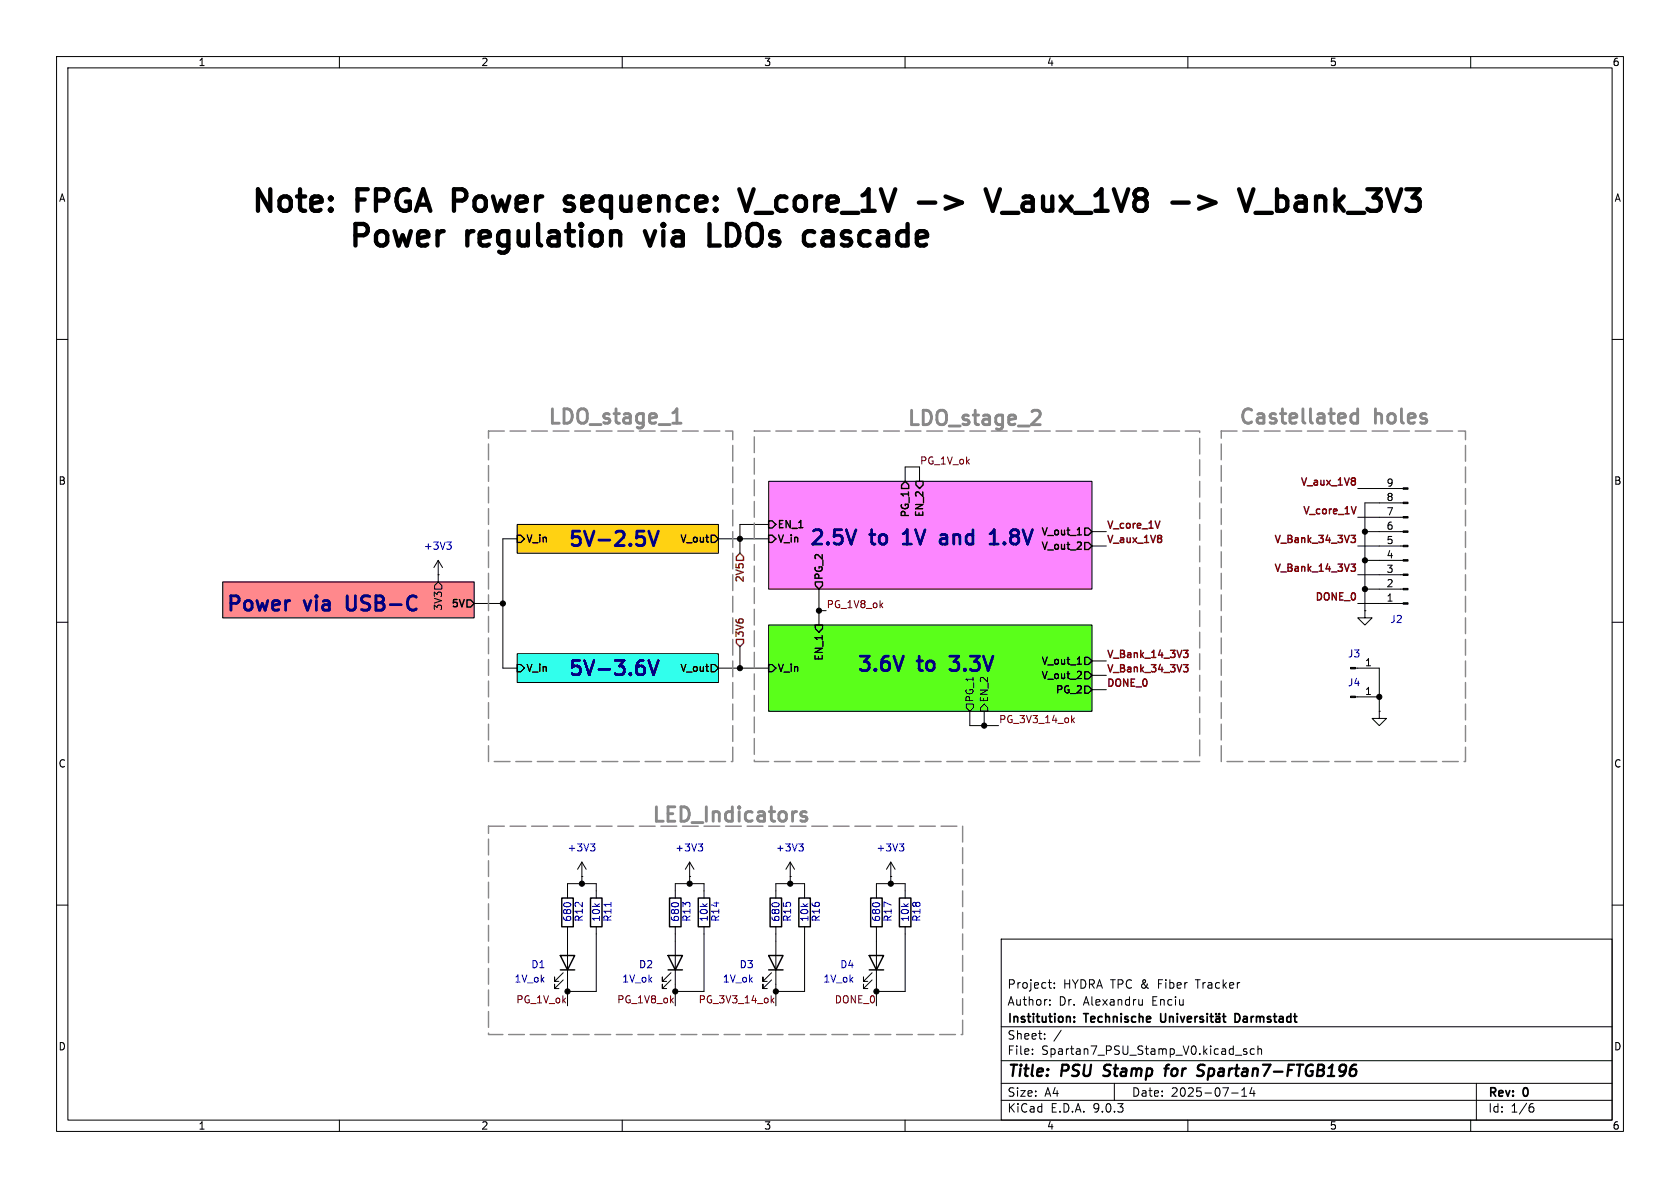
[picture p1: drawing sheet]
<svg xmlns="http://www.w3.org/2000/svg" width="297mm" height="210mm" viewBox="0 0 297 210" stroke-linecap="round" stroke-linejoin="round" font-family="sans-serif">
<g fill="none" stroke="#000" stroke-width=".18">
<path d="M10 10h277v190h-277zM12 12h273v186h-273zM60 10v2M110 10v2M160 10v2M210 10v2M260 10v2M10 60h2M285 60h2M91.4 92.7h35.6v5.1h-35.6zM91.4 95.3h-2.5v22.8h2.5M127 95.3h8.9"/>
<path d="M135.9 85.1h57.1v19h-57.1zM135.9 92.7h-5.1v5.1M160 85.1v-2.5h2.6v2.5M193 96.5h2.6M193 94h2.6M240 96.5h7.6M240 91.4h7.6M240 86.4h7.6M241.3 99.1h6.3M241.3 94h6.3M247.6 88.9h-6.3v19.1M10 110h2"/>
<path d="M39.4 102.9h44.4v6.3h-44.4zM77.5 102.9l.6 .6v.6h-1.3v-.6zM77.5 101.6h.1M77.5 101.6v1.3M83.8 106.7h5.1M91.4 115.6h35.6v5.1h-35.6zM127 118.1h8.9M130.8 114.3v3.8M135.9 110.5h57.1v15.2h-57.1zM144.8 108h1.2M144.8 104.1v6.4M193 116.8h2.6"/>
<path d="M193 119.4h2.6M240 118.1h3.8v7.6M240 106.7h7.6M240 101.6h7.6M241.3 108h.1M241.3 104.1h6.3M285 110h2M170.8 124.5h1.3v.6l-.7 .6-.6-.6zM171.4 125.7v2.6h5.1M174 124.5l.6 .6v.6h-1.2v-.6zM174 125.7v2.6M193 121.9h2.6"/>
<path d="M240 123.2h3.8M243.8 125.7h.1M100.3 158.8v-2.6h5.1v2.6M102.9 154.9h.1M102.9 154.9v1.3M119.4 158.8v-2.6h5.1v2.6M121.9 154.9h.1M121.9 154.9v1.3M137.2 158.8v-2.6h5v2.6M139.7 154.9h.1M139.7 154.9v1.3M154.9 158.8v-2.6h5.1v2.6"/>
<path d="M157.5 154.9h.1M157.5 154.9v1.3M10 160h2M100.3 163.8v5.1M100.3 171.5v6.3M105.4 163.8v11.5h-5.1M119.4 163.8v5.1M119.4 171.5v6.3M124.5 163.8v11.5h-5.1M137.2 163.8v5.1M137.2 171.5v6.3M142.2 163.8v11.5h-5"/>
<path d="M154.9 163.8v5.1M154.9 171.5v6.3M160 163.8v11.5h-5.1M177 166h108v32h-108zM185.3 173.7h.6M185.6 177.6v.1M185.6 176.8v.1M185.6 174.6l.3 .1M186.4 174.6v.1M186.4 173.8v.1M202 176.7v1M202 177.6l-.5 .1"/>
<path d="M285 160h2M60 198v2M110 198v2M160 198v2M177 194.5h108M177 191.5h108M177 187.5h108M177 181.5h108M182.5 186.3v.1M182.5 185.5v.1M184.7 183.6v.1M184.7 182.8v.1"/>
<path d="M187.6 182.1l-1.3 2M197 191.5v3M210 198v2M217.7 193.2h1.2M218.4 186.5h1.1M219.5 193.8h.9M219.5 192.7l.5-.4v1.5M220.4 185.5l-.4-.1-.2 .2 .1 .2 .5 .2v.3h-.6M221.3 192.2l-.3 1.1h.9M221.7 192.8v1M221.7 185.5l-.4-.1-.3 .3v.4l.2 .2h.5M222.4 185.5l.2-.1 .4 .1v.9"/>
<path d="M222.4 184.9v1.5M260 198v2M261 191.5v6.5M270.6 195.7h.4l.2 .3-.1 .5-.5 .1M271 195.1l-.4 .1"/>
</g>
<path d="M195 190.1l.3 .1M195.3 188.4l-.1 .2 .1 .4M205.8 188.9h.8M206.7 188.2l-.4 .1-.1 .2-.2 1.7M212.2 188.2l.8 .1M212.5 189.3a.46 .46 0 0 1 .3 .4 .46 .46 0 0 1-.2 .4" fill="none" stroke="#000" stroke-width=".4"/>
<g fill="none" stroke="#000" stroke-width=".3">
<path d="M189.9 179.8v.1M205.2 179.2v1.2l.3 .3 .4-.1 .2-.2v-1.2M206.8 179.7v1M206.8 179.8l.2-.1 .3 .1 .1 .9M208.1 179.2v.1M208.1 179.7v1M208.7 179.7l.4 1 .3-1M211.3 179.7v1M211.7 179.7l-.3 .1-.1 .2M212.7 179.8l-.4-.1-.2 .2 .1 .2 .5 .2v.3h-.6M213.4 179.2v.1M213.4 179.7v1"/>
<path d="M213.9 179.7h.6M214.1 179.2v1.3l.4 .2M215 179.8h.6v.9M215 179.2v.1M215.6 179.2v.1M216.1 179.7h.6M216.3 179.2v1.3l.4 .2M219.1 179.4l-.4-.2h-.4v1.5h.4l.4-.2M189.9 180.5v.2M209.9 180.2l.7-.2v-.2l-.5-.1-.2 .2 .1 .7h.6M215.6 180l-.5 .1a.29 .29 0 0 0-.2 .3 .29 .29 0 0 0 .2 .3l.5-.1"/>
</g>
<path d="M39.4 102.9h44.4v6.3h-44.4z" fill="#ff888c" stroke="#ff888c" stroke-width=".18"/>
<path d="M135.9 110.5h57.1v15.2h-57.1z" fill="#5aff1a" stroke="#5aff1a" stroke-width=".18"/>
<path d="M91.4 92.7h35.6v5.1h-35.6z" fill="#ffd212" stroke="#ffd212" stroke-width=".18"/>
<path d="M91.4 115.6h35.6v5.1h-35.6z" fill="#31ffec" stroke="#31ffec" stroke-width=".18"/>
<path d="M135.9 85.1h57.1v19h-57.1z" fill="#fc86ff" stroke="#fc86ff" stroke-width=".18"/>
<g fill="none" stroke="#000" stroke-width=".25">
<path d="M91.4 94.6h.7l.6 .7-.6 .6h-.7zM125.7 94.6h.7l.6 .7-.6 .6h-.7zM135.9 94.6h.6l.7 .7-.7 .6h-.6zM135.9 92.1h.6l.7 .6-.7 .6h-.6zM160 85.1l.7 .6v.7h-1.3v-.7zM161.9 85.1h1.3v.6l-.6 .7-.7-.7zM190.4 94.6h.8M191.8 93.3h.6l.6 .7-.6 .6h-.6zM191.8 95.9h.6l.6 .6-.6 .7h-.6zM82.5 106h.7l.6 .7-.6 .6h-.7zM91.4 117.5h.7l.6 .6-.6 .6h-.7zM125.7 117.5h.7l.6 .6-.6 .6h-.7z"/>
<path d="M135.9 117.5h.6l.7 .6-.7 .6h-.6zM144.1 110.5h1.3v.6l-.6 .7-.7-.7zM144.1 102.9h1.3v.6l-.6 .6-.7-.6zM145.4 112.4v.7M190.4 117.4h.8M191.8 116.2h.6l.6 .6-.6 .7h-.6zM191.8 118.7h.6l.6 .7-.6 .6h-.6zM191.8 121.3h.6l.6 .6-.6 .7h-.6z"/>
</g>
<path d="M114.7 93.9l.8 2.5 .9-2.5M159.7 96.2h1.4M159.9 94.2l-.2 .2M166.3 96.1l.3 .1 .8-.1M166.3 94.6l.7-.1 .4 .4M167.4 95.1l-1.1 .2M175 96.2h1.5M175.5 94l.3-.4v2.6M61.4 105.3v2.1l.1 .2M114.7 116.8l.8 2.5 .9-2.5M167.9 116h1.6M167.9 118.3l.4 .2" fill="none" stroke="#000084" stroke-width=".51"/>
<g fill="none" stroke="#020000" stroke-width=".25">
<path d="M99.3 158.8h2v5h-2zM104.4 158.8h2v5h-2zM118.4 158.8h2v5h-2zM123.4 158.8h2.1v5h-2.1zM136.1 158.8h2.1v5h-2.1zM141.2 158.8h2.1v5h-2.1zM153.9 158.8h2.1v5h-2.1zM159 158.8h2v5h-2zM99.1 168.9h2.5l-1.3 2.6zM99.1 171.5h2.5M118.1 168.9h2.5l-1.2 2.6zM118.1 171.5h2.5"/>
<path d="M135.9 168.9h2.5l-1.2 2.6zM135.9 171.5h2.5M153.7 168.9h2.5l-1.3 2.6zM153.7 171.5h2.5"/>
</g>
<g fill="none" stroke="#020000" stroke-width=".18">
<path d="M77.5 99.1l-.8 1.2M77.5 99.1l.7 1.2M77.5 99.1v2.5M247.6 99.1h.5M247.6 96.5h.5M247.6 94h.5M247.6 91.4h.5M247.6 88.9h.5M247.6 86.4h.5M239.6 118.1h.4M241.3 108v1.2h1.3l-1.3 1.3-1.3-1.3h1.3M247.6 106.7h.5"/>
<path d="M247.6 104.1h.5M247.6 101.6h.5M239.6 123.2h.4M243.8 125.7v1.3h1.3l-1.3 1.3-1.2-1.3h1.2M102.9 152.4l-.8 1.3M102.9 152.4l.7 1.3M102.9 152.4v2.5M121.9 152.4l-.7 1.3M121.9 152.4l.8 1.3M121.9 152.4v2.5M139.7 152.4l-.8 1.3M139.7 152.4l.8 1.3"/>
<path d="M139.7 152.4v2.5M157.5 152.4l-.8 1.3M157.5 152.4l.7 1.3M157.5 152.4v2.5M99.6 173.2l-1.6 1.6v-.8v.8h.8M99.6 172l-1.6 1.5v-.8v.8h.8M100.3 168.9v2.6M118.6 173.2l-1.5 1.6v-.8v.8h.8M118.6 172l-1.5 1.5v-.8v.8h.8M119.4 168.9v2.6M136.4 173.2l-1.5 1.6v-.8v.8h.7M136.4 172l-1.5 1.5v-.8v.8h.7"/>
<path d="M137.2 168.9v2.6M154.2 173.2l-1.5 1.6v-.8v.8h.7M154.2 172l-1.5 1.5v-.8v.8h.7M154.9 168.9v2.6"/>
</g>
<path d="M79 95.8h.8l-.5 .5M79.5 96.3l.3 .3v.3l-.3 .2M104.4 149.2h.8l-.5 .5M104.9 149.7l.3 .2v.3l-.3 .2M108 159.5v.7M123.4 149.2h.8l-.4 .5M124 149.7l.2 .2v.3l-.2 .2M141.2 149.2h.8l-.4 .5M141.8 149.7l.2 .2v.3l-.2 .2M159 149.2h.8l-.4 .5M159.5 149.7l.3 .2v.3l-.3 .2" fill="none" stroke="#0000c2" stroke-width=".18"/>
<g fill="#020000" stroke="#020000" stroke-width=".18">
<path d="M238.8 118h.8v.2h-.8z"/>
<path d="M248.1 106.6h.8v.2h-.8z"/>
<path d="M248.1 104h.8v.3h-.8z"/>
<path d="M248.1 101.5h.8v.2h-.8z"/>
<path d="M248.1 98.9h.8v.3h-.8z"/>
<path d="M248.1 96.4h.8v.2h-.8z"/>
<path d="M248.1 93.9h.8v.2h-.8z"/>
<path d="M248.1 91.3h.8v.3h-.8z"/>
<path d="M248.1 88.8h.8v.2h-.8z"/>
<path d="M248.1 86.2h.8v.3h-.8z"/>
<path d="M238.8 123.1h.8v.2h-.8z"/>
</g>
<path d="M130.8 97.8l.6 .6v.7h-1.2v-.7zM130.2 113h1.2v.7l-.6 .6-.6-.6z" fill="none" stroke="#725600" stroke-width=".25"/>
<path d="M238.8 99.7h.8l-.4 .5 .4 .1v.4l-.2 .3h-.4M238.8 94.6h.8l-.4 .5 .4 .1v.5l-.2 .2h-.4M239.6 84.6v.3M239.6 85.1v.5M239.7 89.6l-.4 1.2M209.2 115h.8l-.4 .4 .4 .2v.4l-.2 .2h-.4M209.2 117.5h.8l-.4 .5 .4 .1v.4l-.2 .3h-.4" fill="none" stroke="#840000" stroke-width=".25"/>
<path d="M189.6 127.3l.3 .5M189.9 126.9l-.4 .5M136.5 176.8l.3 .5M136.8 176.4l-.5 .5" fill="none" stroke="#840000" stroke-width=".18"/>
<g fill="none" stroke="#000" stroke-width=".76">
<path d="M80.3 35.5h1.4M81.7 33.5h-1.4v3.8M101.3 34.9l-.4-.2h-.5l-.4 .2-.1 .4 .1 .5 1.3 .4 .2 .3-.2 .6-.4 .2h-.7l-.3-.2M128.5 39.6v3.8h.9M130.7 33.5l1.3 3.8 1.2-3.8M133.6 37.6h2.9M162.4 35.8h2.9M174.2 33.5l1.3 3.8 1.3-3.8M177.1 37.6h2.9M212 34.7l2.9 1.1-2.9 1.1M219 33.5l1.3 3.8 1.3-3.8M222 37.6h2.9"/>
<path d="M225.8 34.9l.3-.2h.8l.5 .4 .2 .4v1l-.4 .6-.3 .2h-.8l-.3-.2M225.8 33.5v3.8M82.6 40.9v2.5M82.8 41.2l-.2 .4M114 40.9l.9 2.5 .9-2.5M125.4 43.4h1.8M145.6 43.2l.3 .2h.9M146.8 42h-.9l-.3 .1"/>
</g>
<path d="M118.9 74.8h1.5M183.7 72.6a.69 .69 0 0 1 .1 1l-1.5 1.5h1.6M240 73.2l-.7-.1-.5 .5v.7l.3 .4 .2 .1 .7-.1M240 72.3v2.5M141.9 144.3l.6 .1 .2 .4-.4 .4h-.5M141.9 143.5l.6 .1" fill="none" stroke="#888" stroke-width=".51"/>
<path d="M86.4 76.2h43.1v58.4h-43.1zM133.3 76.2h78.8v58.4h-78.8zM215.9 76.2h43.2v58.4h-43.2zM86.4 146.1h83.8v36.8h-83.8z" fill="none" stroke="#888" stroke-width=".25" stroke-dasharray="2.8 1"/>
<g fill="#000" stroke="#000" stroke-width=".18">
<circle cx="130.8" cy="95.3" r=".46"/>
<circle cx="241.3" cy="94" r=".46"/>
<circle cx="241.3" cy="99.1" r=".46"/>
<circle cx="88.9" cy="106.7" r=".46"/>
<circle cx="130.8" cy="118.1" r=".46"/>
<circle cx="144.8" cy="108" r=".46"/>
<circle cx="241.3" cy="104.1" r=".46"/>
<circle cx="174" cy="128.3" r=".46"/>
<circle cx="243.8" cy="123.2" r=".46"/>
<circle cx="102.9" cy="156.2" r=".46"/>
<circle cx="121.9" cy="156.2" r=".46"/>
<circle cx="139.7" cy="156.2" r=".46"/>
<circle cx="157.5" cy="156.2" r=".46"/>
<circle cx="100.3" cy="175.3" r=".46"/>
<circle cx="119.4" cy="175.3" r=".46"/>
<circle cx="137.2" cy="175.3" r=".46"/>
<circle cx="154.9" cy="175.3" r=".46"/>
</g>
<g font-size="5.3">
<text x="44.2" y="38.6">Note:</text>
<text x="63.3" y="38.6">FPGA</text>
<text x="81.9" y="38.6">Power</text>
<text x="103.2" y="38.6">sequence:</text>
<text x="135.9" y="38.6">V_core_1V</text>
<text x="168.7" y="38.6">-&gt;</text>
<text x="182.5" y="38.6">V_aux_1V8</text>
<text x="230.4" y="38.6">V_bank_3V3</text>
<text x="63" y="44.7">Power</text>
<text x="84.3" y="44.7">regulation</text>
<text x="117.5" y="44.7">via</text>
<text x="130.1" y="44.7">LDOs</text>
<text x="148.5" y="44.7">cascade</text>
</g>
<g font-size="3.5" fill="#888">
<text x="96.5" y="75.7">LDO_stage_1</text>
<text x="160" y="76">LDO_stage_2</text>
<text x="218.7" y="75.7">Castellated</text>
<text x="243.1" y="75.7">holes</text>
<text x="114.9" y="146.1">LED_Indicators</text>
</g>
<g font-size="3.5" fill="#000084">
<text x="100.3" y="96.8">5V-2.5V</text>
<text x="143" y="96.5">2.5V</text>
<text x="154.2" y="96.5">to</text>
<text x="160.9" y="96.5">1V</text>
<text x="168.4" y="96.5">and</text>
<text x="178.3" y="96.5">1.8V</text>
<text x="39.9" y="108.2">Power</text>
<text x="54.1" y="108.2">via</text>
<text x="62.5" y="108.2">USB-C</text>
<text x="100.3" y="119.6">5V-3.6V</text>
<text x="151.4" y="118.9">3.6V</text>
<text x="162.6" y="118.9">to</text>
<text x="169.3" y="118.9">3.3V</text>
</g>
<g font-size="2.8">
<text x="178" y="190.9">Title:</text>
<text x="187.7" y="190.9">PSU</text>
<text x="196" y="190.9">Stamp</text>
<text x="207.6" y="190.9">for</text>
<text x="214.2" y="190.9">Spartan7-FTGB196</text>
</g>
<g font-size="2.1">
<text x="178" y="178">Author:</text>
<text x="178" y="175">Project:</text>
<text x="187.2" y="178">Dr.</text>
<text x="187.9" y="175">HYDRA TPC &amp;</text>
<text x="191.6" y="178">Alexandru</text>
<text x="203.8" y="178">Enciu</text>
<text x="205" y="175">Fiber</text>
<text x="211.9" y="175">Tracker</text>
<text x="178" y="184">Sheet:</text>
<text x="178" y="181.2">Institution:</text>
<text x="191.8" y="181.2">Technische</text>
<text x="219.6" y="181.2">Darmstadt</text>
<text x="178" y="186.7">File:</text>
<text x="184.1" y="186.7">Spartan7_PSU_Stamp_V0.kicad_sch</text>
<text x="178" y="196.9">KiCad</text>
<text x="178" y="194.1">Size:</text>
<text x="184.7" y="194.1">A4</text>
<text x="185.7" y="196.9">E.D.A.</text>
<text x="193.3" y="196.9">9.0.3</text>
<text x="200" y="194.1">Date:</text>
<text x="207" y="194.1">2025-07-14</text>
<text x="263" y="194.3">Rev:</text>
<text x="263" y="196.9">Id:</text>
<text x="267.1" y="196.9">1/6</text>
<text x="269.4" y="194.3">0</text>
</g>
<g font-size="1.8">
<text x="35" y="11.9">1</text>
<text x="85" y="11.9">2</text>
<text x="135" y="11.9">3</text>
<text x="185" y="11.9">4</text>
<text x="235" y="11.9">5</text>
<text x="285" y="11.9">6</text>
<text x="10.3" y="35.9">A</text>
<text x="285.3" y="35.9">A</text>
<text x="10.3" y="85.9">B</text>
<text x="245" y="88.6">8</text>
<text x="245" y="86.1">9</text>
<text x="285.3" y="85.9">B</text>
<text x="137.4" y="93.7">EN_1</text>
<text x="161" y="91.8" transform="rotate(-90 161 91.8)">PG_1</text>
<text x="163.6" y="91.7" transform="rotate(-90 163.6 91.7)">EN_2</text>
<text x="183.8" y="95">V_out_1</text>
<text x="245" y="93.7">6</text>
<text x="245" y="91.2">7</text>
<text x="92.9" y="96.3">V_in</text>
<text x="120" y="96.3">V_out</text>
<text x="137.4" y="96.3">V_in</text>
<text x="183.8" y="97.5">V_out_2</text>
<text x="245" y="101.3">3</text>
<text x="245" y="98.8">4</text>
<text x="245" y="96.3">5</text>
<text x="79.6" y="107.7">5V</text>
<text x="145.8" y="102.7" transform="rotate(-90 145.8 102.7)">PG_2</text>
<text x="245" y="106.4">1</text>
<text x="245" y="103.9">2</text>
<text x="78.3" y="108" transform="rotate(-90 78.3 108)">3V3</text>
<text x="92.9" y="119.1">V_in</text>
<text x="120" y="119.1">V_out</text>
<text x="137.4" y="119.1">V_in</text>
<text x="145.8" y="117.1" transform="rotate(-90 145.8 117.1)">EN_1</text>
<text x="183.8" y="117.9">V_out_1</text>
<text x="241.2" y="117.9">1</text>
<text x="172.3" y="124.3" transform="rotate(-90 172.3 124.3)">PG_1</text>
<text x="174.9" y="124.3" transform="rotate(-90 174.9 124.3)">EN_2</text>
<text x="183.8" y="120.4">V_out_2</text>
<text x="186.4" y="122.9">PG_2</text>
<text x="241.2" y="122.9">1</text>
<text x="10.3" y="135.9">C</text>
<text x="285.3" y="135.9">C</text>
<text x="10.3" y="185.9">D</text>
<text x="285.3" y="185.9">D</text>
<text x="35" y="199.9">1</text>
<text x="85" y="199.9">2</text>
<text x="135" y="199.9">3</text>
<text x="185" y="199.9">4</text>
<text x="235" y="199.9">5</text>
<text x="285" y="199.9">6</text>
</g>
<g font-size="1.8" fill="#840000">
<text x="162.6" y="82.2">PG_1V_ok</text>
<text x="229.7" y="85.9">V_aux_1V8</text>
<text x="195.6" y="93.5">V_core_1V</text>
<text x="230.1" y="91">V_core_1V</text>
<text x="195.6" y="96.1">V_aux_1V8</text>
<text x="225" y="101.2">V_Bank_14_3V3</text>
<text x="225" y="96.1">V_Bank_34_3V3</text>
<text x="146" y="107.6">PG_1V8_ok</text>
<text x="232.3" y="106.2">DONE_0</text>
<text x="195.6" y="116.4">V_Bank_14_3V3</text>
<text x="195.6" y="118.9">V_Bank_34_3V3</text>
<text x="195.6" y="121.5">DONE_0</text>
<text x="176.5" y="127.9">PG_3V3_14_ok</text>
<text x="91.2" y="177.5">PG_1V_ok</text>
<text x="109" y="177.5">PG_1V8_ok</text>
<text x="123.4" y="177.5">PG_3V3_14_ok</text>
<text x="147.5" y="177.5">DONE_0</text>
</g>
<g font-size="1.8" fill="#0000c2">
<text x="74.8" y="97.4">+3V3</text>
<text x="245.7" y="110.3">J2</text>
<text x="238.2" y="116.4">J3</text>
<text x="238.2" y="121.5">J4</text>
<text x="100.2" y="150.7">+3V3</text>
<text x="119.3" y="150.7">+3V3</text>
<text x="137.1" y="150.7">+3V3</text>
<text x="154.8" y="150.7">+3V3</text>
<text x="101.2" y="163.1" transform="rotate(-90 101.2 163.1)">680</text>
<text x="103.2" y="163.1" transform="rotate(-90 103.2 163.1)">R12</text>
<text x="106.3" y="163.1" transform="rotate(-90 106.3 163.1)">10k</text>
<text x="108.3" y="163.1" transform="rotate(-90 108.3 163.1)">R11</text>
<text x="120.2" y="163.1" transform="rotate(-90 120.2 163.1)">680</text>
<text x="122.3" y="163.1" transform="rotate(-90 122.3 163.1)">R13</text>
<text x="125.3" y="163.1" transform="rotate(-90 125.3 163.1)">10k</text>
<text x="127.4" y="163.1" transform="rotate(-90 127.4 163.1)">R14</text>
<text x="138" y="163.1" transform="rotate(-90 138 163.1)">680</text>
<text x="140.1" y="163.1" transform="rotate(-90 140.1 163.1)">R15</text>
<text x="143.1" y="163.1" transform="rotate(-90 143.1 163.1)">10k</text>
<text x="145.1" y="163.1" transform="rotate(-90 145.1 163.1)">R16</text>
<text x="155.8" y="163.1" transform="rotate(-90 155.8 163.1)">680</text>
<text x="157.8" y="163.1" transform="rotate(-90 157.8 163.1)">R17</text>
<text x="160.9" y="163.1" transform="rotate(-90 160.9 163.1)">10k</text>
<text x="162.9" y="163.1" transform="rotate(-90 162.9 163.1)">R18</text>
<text x="90.9" y="173.9">1V_ok</text>
<text x="93.8" y="171.4">D1</text>
<text x="109.9" y="173.9">1V_ok</text>
<text x="112.9" y="171.4">D2</text>
<text x="127.7" y="173.9">1V_ok</text>
<text x="130.7" y="171.4">D3</text>
<text x="145.5" y="173.9">1V_ok</text>
<text x="148.4" y="171.4">D4</text>
</g>
<g font-size="1.8" fill="#725600">
<text x="131.8" y="103.3" transform="rotate(-90 131.8 103.3)">2V5</text>
<text x="131.8" y="112.8" transform="rotate(-90 131.8 112.8)">3V6</text>
</g>
</svg>
